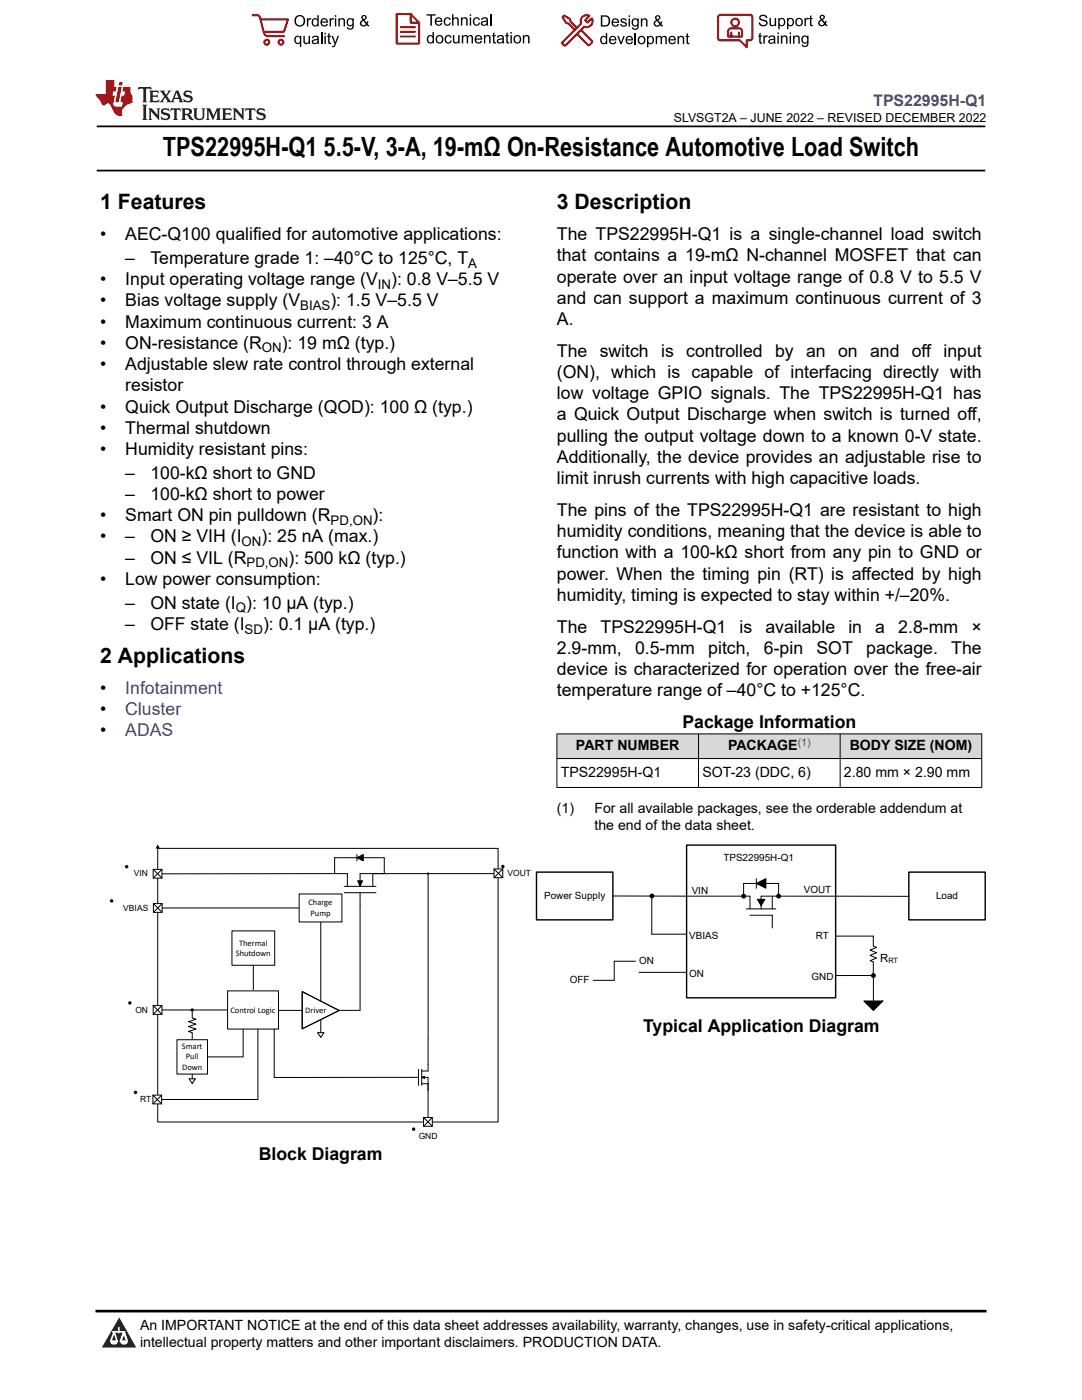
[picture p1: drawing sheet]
<svg xmlns="http://www.w3.org/2000/svg" width="216mm" height="279mm" viewBox="0 0 216 279" stroke-linecap="round" stroke-linejoin="round" font-family="sans-serif">
<path d="M19.3 25.2h177.3M19.3 34h177.3" fill="none" stroke="#000" stroke-width=".35"/>
<g fill="#d8d8d8">
<path d="M111.1 146.5h84.8v4.9h-84.8z" fill-rule="evenodd"/>
<path d="M111.2 146.5h28.1v4.8h-28.1z" fill-rule="evenodd"/>
<path d="M139.4 146.5h28.2v4.8h-28.2z" fill-rule="evenodd"/>
<path d="M167.7 146.5h28.1v4.8h-28.1z" fill-rule="evenodd"/>
</g>
<path d="M111.1 146.5h84.9M111.1 151.4h84.9M111.1 157.2h84.9M111.1 146.4v10.8M139.4 146.4v10.8M167.6 146.4v10.8M195.9 146.4v10.8" fill="none" stroke="#000" stroke-width=".2"/>
<path d="M31.5 169.3h67.9v54.6h-67.9z" fill-rule="evenodd" fill="#fff"/>
<g fill="none" stroke="#000" stroke-width=".2">
<path d="M31.5 169.3h67.9v54.6h-67.9zM66.8 174.3l-35.3 .1M68.7 176.9h6.3M68.7 178.2h6.3M71.2 171.2l1.3-.7v1.3zM71.2 171.2h-4.4v3.1h2.5v2.6M71.2 170.5v1.3M71.4 175.8h.9l-.5 1.1zM71.9 178.2v23.3M72.5 171.2h4.2v3.1M74.4 174.3v2.6M99.4 174.3h-27.5v2.6"/>
<path d="M64 181.2v23.9M55.6 201.6h4.7M64.3 201.6h7.6M82.2 215h1.3M83.5 213.4v3.2M84.1 215l.6-.2v.4zM84.1 213.4v3.2M84.1 215h1.3v8.9M84.1 216.3h1.3M85.4 212.5v1.2h-1.3"/>
</g>
<g fill="#000">
<path d="M71.4 175.8h.9l-.5 1.1zM71.2 171.2l1.3-.7v1.3zM84.1 215l.6-.2v.4z"/>
<path d="M31.5 168.5l.4 .9h-.9z" fill-rule="evenodd"/>
<circle cx="25.3" cy="173" r=".34"/>
<circle cx="25.9" cy="200.2" r=".34"/>
<circle cx="82.5" cy="225.3" r=".34"/>
</g>
<path d="M30.6 173.5h1.7v1.7h-1.7z" fill-rule="evenodd" fill="#fff"/>
<path d="M30.6 173.5h1.7v1.7h-1.7z" fill="none" stroke="#000" stroke-width=".2"/>
<path d="M84.5 223h1.8v1.8h-1.8z" fill-rule="evenodd" fill="#fff"/>
<path d="M30.6 173.5l1.7 1.7M32.3 173.5l-1.7 1.7M31.4 201.6h14M63.4 206.1h1.2l-.6 .9zM64 205.1v1M84.5 223h1.8v1.8h-1.8zM84.5 223l1.8 1.8M86.3 223l-1.8 1.8" fill="none" stroke="#000" stroke-width=".2"/>
<path d="M30.6 200.7h1.7v1.7h-1.7z" fill-rule="evenodd" fill="#fff"/>
<path d="M30.6 200.7h1.7v1.7h-1.7zM30.6 200.7l1.7 1.7M32.3 200.7l-1.7 1.7" fill="none" stroke="#000" stroke-width=".2"/>
<path d="M60.3 197.9l7.4 3.7-7.4 3.8z" fill="#fff"/>
<path d="M85.4 174.3v33.2M60.3 197.9l7.4 3.7-7.4 3.8zM60.3 197.9l7.3 3.8-7.3 3.6z" fill="none" stroke="#000" stroke-width=".2"/>
<circle cx="100.3" cy="172.9" r=".34" fill="#000"/>
<path d="M98.6 173.4h1.7v1.8h-1.7z" fill-rule="evenodd" fill="#fff"/>
<path d="M98.6 173.4l1.7 1.8M98.6 173.4h1.7v1.8h-1.7zM100.3 173.4l-1.7 1.8M85.4 207.5v5" fill="none" stroke="#000" stroke-width=".2"/>
<path d="M46.3 185.8h8.5v6.8h-8.5z" fill-rule="evenodd" fill="#fff"/>
<path d="M46.3 185.8h8.5v6.8h-8.5zM38.4 203.2l.7 .2-1.5 .5 1.5 .5-1.5 .5 1.5 .5-1.5 .4 .8 .3M38.4 201.9v1.2M38.4 206.2v1.5M48.5 204.2v6.7h-11.7" fill="none" stroke="#000" stroke-width=".2"/>
<g fill="#000">
<circle cx="38.4" cy="201.6" r=".34"/>
<circle cx="48.5" cy="203.8" r=".34"/>
</g>
<path d="M35.3 207.5h6.1v6.9h-6.1z" fill-rule="evenodd" fill="#fff"/>
<path d="M31.4 181.2h32.6M50.5 192.6v5.1M35.3 207.5h6.1v6.9h-6.1zM37.7 215.3h1.3l-.6 .9zM38.4 214.3v1" fill="none" stroke="#000" stroke-width=".2"/>
<g fill="#000">
<circle cx="22.3" cy="179.8" r=".34"/>
<circle cx="27" cy="218" r=".34"/>
</g>
<path d="M30.6 180.3h1.8v1.8h-1.8z" fill-rule="evenodd" fill="#fff"/>
<path d="M30.6 180.3l1.8 1.8M30.6 180.3h1.8v1.8h-1.8zM32.4 180.3l-1.8 1.8M51.5 205.4v14h-20M54.7 204.8v10.2" fill="none" stroke="#000" stroke-width=".2"/>
<path d="M45.4 197.8h10.2v7.6h-10.2z" fill-rule="evenodd" fill="#fff"/>
<path d="M45.4 197.8h10.2v7.6h-10.2z" fill="none" stroke="#000" stroke-width=".2"/>
<path d="M59.7 178.4h8.5v5.6h-8.5z" fill-rule="evenodd" fill="#fff"/>
<path d="M59.7 178.4h8.5v5.6h-8.5zM82.2 215h-27.5" fill="none" stroke="#000" stroke-width=".2"/>
<path d="M30.5 218.6h1.8v1.7h-1.8z" fill-rule="evenodd" fill="#fff"/>
<path d="M85.3 174.3h.1M137 178.8h11.2M155.2 178.8l11.5 .1M166.7 194.7h7.6v5.1M166.7 186.8h7.6v2l.6 .3-1.3 .5 1.3 .5-1.3 .6 1.3 .5-1.3 .5 .7 .3v2.7M172.4 199.8h3.8l-1.9 1.9zM30.5 218.6h1.8v1.7h-1.8zM30.5 218.6l1.8 1.7M32.3 218.6l-1.8 1.7" fill="none" stroke="#000" stroke-width=".2"/>
<g fill="#000">
<path d="M172.4 199.8h3.8l-1.9 1.9z"/>
<circle cx="85.4" cy="174.3" r=".24"/>
<circle cx="174.3" cy="194.7" r=".49"/>
</g>
<path d="M137 168.7h29.7v30.4h-29.7z" fill="none" stroke="#000" stroke-width=".28"/>
<path d="M107.1 174.1h15.2v9.5h-15.2z" fill-rule="evenodd" fill="#fff"/>
<path d="M107.1 174.1h15.2v9.5h-15.2z" fill="none" stroke="#000" stroke-width=".28"/>
<path d="M122.3 178.8h14.7M129.8 178.8h.3M130.1 178.8v7.6h6.9M126.8 191.8h-4.2v3.8h-4.3M127.5 194.1h9.5" fill="none" stroke="#000" stroke-width=".2"/>
<circle cx="130.1" cy="178.8" r=".49" fill="#000"/>
<path d="M181.3 174.1h15.3v9.5h-15.3z" fill-rule="evenodd" fill="#fff"/>
<path d="M181.3 174.1h15.3v9.5h-15.3z" fill="none" stroke="#000" stroke-width=".28"/>
<path d="M148.1 178.8h1.5v2.6M150.9 176.3l1.9-.9v1.9zM150.9 175.4v1.9M150.9 176.3h-2.5v2.5M151.1 179.5h1.5l-.7 1.3zM152.8 176.3h2.6v2.5M154.1 178.8v2.6M155.7 178.8h-3.8v2.6M166.7 178.9h14.8M148.9 181.4h5.9M149.6 182.7h4.5v2.5" fill="none" stroke="#000" stroke-width=".2"/>
<g fill="#000">
<path d="M151.1 179.5h1.5l-.7 1.3zM150.9 176.3l1.9-.9v1.9z"/>
<circle cx="148.4" cy="178.8" r=".49"/>
<circle cx="155.4" cy="178.8" r=".49"/>
</g>
<path d="M0 0h215.9v23.8h-215.9z" fill-rule="evenodd" fill="#fff"/>
<path d="M27.7 17.4l-.2 .6 .5-.3h.6v.1v2.2l-.2 .4h1l-.2-.4v-2.2v-.1h.5l.5 .3-.1-.6zM29.8 18.1l.2 .4v1.5l-.2 .4h1.9l.1-.6a1.08 1.08 0 0 1-1.3 .2v-.7h.6l.4 .2v-.6l-.4 .2h-.6v-.6l.2-.1a1 1 0 0 1 1 .2l-.1-.5zM31.8 18.1l1 1.1-1 1.2h.9l-.2-.2 .4-.7 .5 .7-.2 .2h1.6l-.2-.2 .1-.4h1l.1 .4-.1 .2h.9l-.2-.3-.8-2h-.5l-1 2.2-.8-1.1 .9-1.1h-.8l.2 .2-.5 .7-.3-.7 .1-.2zM35.2 18.5l.4 1h-.8zM36.8 18.2a.65 .65 0 0 0-.2 .7 .65 .65 0 0 0 .6 .5l.7 .2 .1 .2a.79 .79 0 0 1-.7 .4 .79 .79 0 0 1-.7-.5l.1 .7 .2-.1a.93 .93 0 0 0 1.1 .1 .93 .93 0 0 0 .4-1 1.46 1.46 0 0 0-1.2-.6l-.1-.3a1.09 1.09 0 0 1 1.2 .2l-.2-.6-.1 .1-.6-.2zM28.4 20.9l.2 .4v2.3l-.2 .3h1l-.2-.3v-2.3l.2-.4zM29.6 21.6l.2 .4v1.6l-.2 .3h.8l-.3-.3v-1.4l1.7 1.8v-2l.2-.4h-.8l.2 .2 .1 1.1-1.2-1.3zM32.3 21.8a.65 .65 0 0 0-.2 .7 .65 .65 0 0 0 .7 .4l.6 .2 .1 .2a.79 .79 0 0 1-.7 .4 .79 .79 0 0 1-.7-.5l.1 .7 .2-.1a.93 .93 0 0 0 1.1 .1 .93 .93 0 0 0 .4-.9 1.46 1.46 0 0 0-1.2-.6l-.1-.4a1.09 1.09 0 0 1 1.2 .2l-.2-.6-.1 .1-.6-.1zM34.1 21.6l-.1 .7a.63 .63 0 0 1 .7-.4l.1 1.7-.3 .3h1l-.2-.3v-1.7a.66 .66 0 0 1 .8 .4l-.1-.7zM36.2 21.6l.2 .4v1.6l-.2 .3h.9l-.2-.2v-.7h.5l.1 .2a.79 .79 0 0 0 1.2 .6l-1-.9a.61 .61 0 0 0 .6-.6 .61 .61 0 0 0-.5-.6zM36.9 21.9h.2a.47 .47 0 0 1 .5 .1 .47 .47 0 0 1 .1 .5l-.2 .2h-.6zM38.5 21.6l.2 .2a2.27 2.27 0 0 0 .4 2 1.04 1.04 0 0 0 1.7-.7v-1.3l.2-.2h-.8l.2 .4v1.1a.6 .6 0 0 1-.6 .6 .6 .6 0 0 1-.6-.6v-1.1l.3-.4zM41.1 21.6l.2 .4v1.6l-.2 .3h.7l-.2-.3v-1.5l.9 1.9 .8-1.9v1.5l-.2 .3h1l-.3-.3v-1.6l.3-.4h-.8l-.7 1.5-.7-1.5zM44.3 21.6l.2 .4v1.6l-.2 .3h1.9l.1-.5a1.09 1.09 0 0 1-1.3 .1v-.6h.6l.4 .1v-.6l-.4 .2h-.6v-.6l.2-.1a1.01 1.01 0 0 1 1 .3l-.1-.6zM46.4 21.6l.3 .4v1.6l-.3 .3h.8l-.2-.3v-1.4l1.6 1.8v-2l.2-.4h-.7l.2 .2v1.1l-1.2-1.3zM49 21.6l-.1 .7a.63 .63 0 0 1 .8-.4v1.7l-.3 .3h1l-.2-.3v-1.7a.66 .66 0 0 1 .8 .4l-.1-.7zM51.4 21.8a.65 .65 0 0 0-.2 .7 .65 .65 0 0 0 .6 .4l.6 .2 .2 .2a.79 .79 0 0 1-.8 .4 .79 .79 0 0 1-.6-.5l.1 .7 .2-.1a.93 .93 0 0 0 1 .1 .93 .93 0 0 0 .5-.9 1.46 1.46 0 0 0-1.3-.6l-.1-.4a1.09 1.09 0 0 1 1.3 .2l-.2-.6-.2 .1-.5-.1z" fill="#231f20"/>
<path d="M21.1 16v2.8h-2.1l.1 .3 .9 1a.95 .95 0 0 0 .9 .9 .59 .59 0 0 1 .6-.4 .59 .59 0 0 1 .5 .4l.4 .8a1.59 1.59 0 0 0 2.1 1.3 1.61 1.61 0 0 1 1-2.2l1-.4-.1-1.5a1.59 1.59 0 0 1-.4-1.6h-1.4l-.2 .9h.5l-.1 .8h-.5l-.2 1v.2l.4 .1-.2 .9h-.6a.73 .73 0 0 1-1.1-.7l.3-1.5h-.5l.2-.8h.5l.2-.9h-.5v-1.4zM23.6 17.4l-.6 3h.7l.6-3zM23.8 16.4l-.1 .7h.7l.1-.7z" fill="#ed1c24"/>
<g fill="#000">
<path d="M58.7 4.2a1.15 1.15 0 0 1 2.3 0 1.15 1.15 0 0 1-2.3 0zM59.3 3.5a.89 .89 0 0 0-.2 1.1 .89 .89 0 0 0 1.1 .4 .88 .88 0 0 0 .3-1.3 .88 .88 0 0 0-1.2-.2z" fill-rule="evenodd"/>
<path d="M58.9 7.3l.5-.2 .5 .3v-.3h.2v2.3h-.3v-.8a.74 .74 0 0 1-.9 0 .74 .74 0 0 1-.2-1zM59.1 7.5a.57 .57 0 0 0-.1 .7 .57 .57 0 0 0 .7 .2 .57 .57 0 0 0 .2-.7 .57 .57 0 0 0-.8-.2z" fill-rule="evenodd"/>
<path d="M61.2 3.6h.3v.3l.2-.2 .3-.1 .1 .1-.1 .3a.36 .36 0 0 0-.4 0 .36 .36 0 0 0-.1 .4v.9h-.3z" fill-rule="evenodd"/>
<path d="M60.5 7.1h.3v.9a.41 .41 0 0 0 .4 .6 .41 .41 0 0 0 .4-.6v-.9h.3v1.7h-.3v-.3a.58 .58 0 0 1-.7 .3 .58 .58 0 0 1-.4-.6z" fill-rule="evenodd"/>
<path d="M62.4 3.8l.5-.2 .4 .2v-.8h.3v2.3h-.3v-.2a.75 .75 0 0 1-1-.1 .75 .75 0 0 1 0-1zM62.6 4a.57 .57 0 0 0-.1 .7 .57 .57 0 0 0 .7 .2 .57 .57 0 0 0 .1-.7 .57 .57 0 0 0-.7-.2z" fill-rule="evenodd"/>
<path d="M62.4 7.3a.74 .74 0 0 1 .9-.1 .74 .74 0 0 1 .3 .9l.1 .7h-.3v-.2a.57 .57 0 0 1-.9 .2 .57 .57 0 0 1-.1-.8l.9-.3a.41 .41 0 0 0-.3-.4 .41 .41 0 0 0-.5 .4l-.3-.1zM62.6 8.2a.35 .35 0 0 0 .1 .5 .35 .35 0 0 0 .5-.3l.1-.4z" fill-rule="evenodd"/>
<path d="M64.7 6.5h.3v.3h-.3zM64.7 7.1h.3v1.7h-.3z" fill-rule="evenodd"/>
<path d="M64.2 3.8a.76 .76 0 0 1 .9-.1 .76 .76 0 0 1 .3 .8h-1.2a.47 .47 0 0 0 .4 .6 .47 .47 0 0 0 .5-.4l.3 .1a.82 .82 0 0 1-1.2 .3 .82 .82 0 0 1 0-1.3zM64.4 4l-.2 .3h.9l-.2-.4z" fill-rule="evenodd"/>
<path d="M65.8 3.6h.2v.3l.2-.2 .3-.1 .2 .1-.1 .3a.36 .36 0 0 0-.5 0 .36 .36 0 0 0 0 .4v.9h-.3z" fill-rule="evenodd"/>
<path d="M65.5 6.7l.3-.1v.5h.2v.3h-.2v.9v.2h.2l.1 .3a.41 .41 0 0 1-.5-.1 .41 .41 0 0 1-.1-.4v-.9h-.2v-.3h.2z" fill-rule="evenodd"/>
<path d="M66.1 7.1h.3l.5 1.4 .5-1.4h.2l-.6 1.7a.57 .57 0 0 1-.7 .6v-.3a.37 .37 0 0 0 .5-.3z" fill-rule="evenodd"/>
<path d="M66.8 3h.3v.3h-.3zM66.8 3.6h.3v1.7h-.3z" fill-rule="evenodd"/>
<path d="M67.5 3.6h.3v.3a.58 .58 0 0 1 .7-.3 .58 .58 0 0 1 .3 .7v1h-.2v-1a.4 .4 0 0 0-.5-.5 .4 .4 0 0 0-.3 .6v.9h-.3z" fill-rule="evenodd"/>
<path d="M69.3 3.8l.6-.2 .4 .2v-.2h.3v1.5a.71 .71 0 0 1-.5 .8 .71 .71 0 0 1-.9-.5h.3a.46 .46 0 0 0 .6 .3 .46 .46 0 0 0 .2-.6 .78 .78 0 0 1-1.1-.2 .78 .78 0 0 1 .1-1.1zM69.6 4a.53 .53 0 0 0-.1 .8 .53 .53 0 0 0 .8 0 .54 .54 0 0 0 0-.7 .54 .54 0 0 0-.7-.1z" fill-rule="evenodd"/>
<path d="M72.2 3.1a.53 .53 0 0 1 .9 .1 .53 .53 0 0 1-.4 .8l.5 .5 .1-.3 .2 .1-.2 .5 .4 .3-.2 .2-.3-.3a.71 .71 0 0 1-1.2 .1 .71 .71 0 0 1 .3-1.1l-.2-.5zM72.3 3.5a.3 .3 0 0 0 .6 0 .3 .3 0 0 0-.6 0zM72.3 4.3a.45 .45 0 0 0 0 .7 .45 .45 0 0 0 .7-.2l-.5-.6z" fill-rule="evenodd"/>
<path d="M85.1 2.8h1.8v.3h-.7v2h-.3v-2h-.8z" fill-rule="evenodd"/>
<path d="M85.3 7.2l.6-.2 .4 .2v-.8h.3v2.3h-.3v-.2a.76 .76 0 0 1-1-.1 .76 .76 0 0 1-.1-1zM85.6 7.4a.58 .58 0 0 0-.1 .7 .58 .58 0 0 0 .7 .2 .58 .58 0 0 0 .1-.7 .58 .58 0 0 0-.7-.2z" fill-rule="evenodd"/>
<path d="M87.2 7.2a.81 .81 0 0 1 1.1 .1 .81 .81 0 0 1-.1 1.2 .81 .81 0 0 1-1.2-.2v-.7zM87.3 7.4a.57 .57 0 0 0 0 .8 .57 .57 0 0 0 .8 0 .57 .57 0 0 0 0-.7 .57 .57 0 0 0-.8-.1z" fill-rule="evenodd"/>
<path d="M87 3.7a.77 .77 0 0 1 .9-.2 .77 .77 0 0 1 .4 .9h-1.3a.48 .48 0 0 0 .4 .5 .48 .48 0 0 0 .6-.3h.3a.83 .83 0 0 1-1.3 .4 .83 .83 0 0 1 0-1.3zM87.2 3.8l-.1 .3h.9l-.3-.4z" fill-rule="evenodd"/>
<path d="M88.7 3.7a.7 .7 0 0 1 1.2 .3h-.2a.45 .45 0 0 0-.6-.3 .45 .45 0 0 0-.3 .6 .45 .45 0 0 0 .3 .6 .45 .45 0 0 0 .6-.4l.3 .1a.76 .76 0 0 1-1.1 .5 .76 .76 0 0 1-.3-1.1z" fill-rule="evenodd"/>
<path d="M88.9 7.2a.7 .7 0 0 1 1.2 .3h-.3a.45 .45 0 0 0-.5-.3 .45 .45 0 0 0-.3 .6 .45 .45 0 0 0 .3 .6 .45 .45 0 0 0 .6-.3h.2a.76 .76 0 0 1-1 .5 .76 .76 0 0 1-.3-1.1z" fill-rule="evenodd"/>
<path d="M90.2 2.8h.3v.9a.59 .59 0 0 1 .7-.2 .59 .59 0 0 1 .3 .6v1h-.2v-1a.4 .4 0 0 0-.5-.4 .4 .4 0 0 0-.3 .5v.9h-.3z" fill-rule="evenodd"/>
<path d="M90.4 7h.3v.9a.41 .41 0 0 0 .4 .6 .41 .41 0 0 0 .3-.6v-.9h.3v1.7h-.2v-.3a.58 .58 0 0 1-.7 .3 .58 .58 0 0 1-.4-.7z" fill-rule="evenodd"/>
<path d="M92 3.5h.2v.2a.59 .59 0 0 1 .7-.3 .59 .59 0 0 1 .4 .7v1h-.3v-1a.41 .41 0 0 0-.4-.4 .41 .41 0 0 0-.4 .5v.9h-.2z" fill-rule="evenodd"/>
<path d="M92.1 7h.3v.3a.56 .56 0 0 1 1 0 .54 .54 0 0 1 .6-.3 .54 .54 0 0 1 .4 .5v1.2h-.3v-1.1a.34 .34 0 0 0-.3-.4 .34 .34 0 0 0-.4 .3v1.2h-.3v-1.1a.38 .38 0 0 0-.5-.3 .38 .38 0 0 0-.2 .5v.9h-.3z" fill-rule="evenodd"/>
<path d="M93.7 2.8h.3v.4h-.3zM93.7 3.5h.3v1.6h-.3z" fill-rule="evenodd"/>
<path d="M94.6 3.7a.7 .7 0 0 1 1.2 .3h-.3a.45 .45 0 0 0-.6-.3 .45 .45 0 0 0-.3 .6 .45 .45 0 0 0 .4 .6 .45 .45 0 0 0 .5-.4l.3 .1a.76 .76 0 0 1-1 .5 .76 .76 0 0 1-.4-1.1z" fill-rule="evenodd"/>
<path d="M94.9 7.2a.77 .77 0 0 1 .9-.1 .77 .77 0 0 1 .4 .8h-1.2a.48 .48 0 0 0 .3 .6 .48 .48 0 0 0 .6-.4l.3 .1a.83 .83 0 0 1-1.3 .3 .83 .83 0 0 1 0-1.3zM95.1 7.3l-.1 .4h.9l-.2-.4z" fill-rule="evenodd"/>
<path d="M96.6 7h.2v.3a.59 .59 0 0 1 .7-.3 .59 .59 0 0 1 .4 .7v1h-.3v-1a.41 .41 0 0 0-.4-.5 .41 .41 0 0 0-.4 .6v.9h-.2z" fill-rule="evenodd"/>
<path d="M96.1 3.7a.74 .74 0 0 1 1-.2 .74 .74 0 0 1 .3 .9v.7h-.2l-.1-.2a.59 .59 0 0 1-.8 .3 .59 .59 0 0 1-.2-.8l1-.3a.42 .42 0 0 0-.4-.5 .42 .42 0 0 0-.4 .4l-.3-.1zM96.3 4.5a.36 .36 0 0 0 .2 .5 .36 .36 0 0 0 .5-.2l.1-.5z" fill-rule="evenodd"/>
<path d="M98.4 6.6l.3-.2v.6h.2v.2h-.2v1v.2h.2l.1 .3a.41 .41 0 0 1-.5-.1 .41 .41 0 0 1-.1-.4v-1h-.2v-.2h.2z" fill-rule="evenodd"/>
<path d="M99.3 7.2a.74 .74 0 0 1 1-.2 .74 .74 0 0 1 .2 1l.1 .7h-.3v-.2a.59 .59 0 0 1-.8 .2 .59 .59 0 0 1-.3-.8l1.1-.3a.42 .42 0 0 0-.4-.4 .42 .42 0 0 0-.5 .3h-.2zM99.5 8a.36 .36 0 0 0 .2 .5 .36 .36 0 0 0 .4-.2l.2-.5z" fill-rule="evenodd"/>
<path d="M101 6.6l.3-.2v.6h.3v.2h-.3v1l.1 .2h.2v.3a.41 .41 0 0 1-.4-.1 .41 .41 0 0 1-.2-.4v-1h-.2v-.2h.2z" fill-rule="evenodd"/>
<path d="M101.9 6.4h.2v.3h-.2zM101.9 7h.2v1.7h-.2z" fill-rule="evenodd"/>
<path d="M102.7 7.2a.81 .81 0 0 1 1.1 .1 .81 .81 0 0 1-.1 1.2 .81 .81 0 0 1-1.2-.2v-.7zM102.9 7.4a.57 .57 0 0 0-.1 .8 .57 .57 0 0 0 .9 0 .57 .57 0 0 0-.1-.7 .57 .57 0 0 0-.7-.1z" fill-rule="evenodd"/>
<path d="M104.3 7h.3v.3a.59 .59 0 0 1 .7-.3 .59 .59 0 0 1 .4 .7v1h-.3v-1a.41 .41 0 0 0-.5-.5 .41 .41 0 0 0-.3 .6v.9h-.3z" fill-rule="evenodd"/>
<path d="M119.9 3.1h.8a1.12 1.12 0 0 1 1 1.1 1.12 1.12 0 0 1-1 1.1h-.8zM120.2 3.3v1.7h.5a.86 .86 0 0 0 .8-.8 .86 .86 0 0 0-.8-.9z" fill-rule="evenodd"/>
<path d="M119.9 7.4l.5-.3 .5 .3v-.8h.3v2.2h-.3v-.2a.75 .75 0 0 1-1 0 .75 .75 0 0 1-.1-1zM120.2 7.5a.57 .57 0 0 0-.2 .8 .57 .57 0 0 0 .8 .2 .57 .57 0 0 0 .1-.8 .57 .57 0 0 0-.7-.2z" fill-rule="evenodd"/>
<path d="M121.7 7.4a.76 .76 0 0 1 .9-.2 .76 .76 0 0 1 .4 .9h-1.2a.47 .47 0 0 0 .3 .5 .47 .47 0 0 0 .6-.3h.3a.82 .82 0 0 1-1.3 .4 .82 .82 0 0 1 0-1.3zM121.9 7.5l-.1 .3h.9l-.2-.4z" fill-rule="evenodd"/>
<path d="M122.2 3.9a.76 .76 0 0 1 .9-.2 .76 .76 0 0 1 .4 .9h-1.2a.47 .47 0 0 0 .4 .5 .47 .47 0 0 0 .5-.3h.3a.82 .82 0 0 1-1.2 .4 .82 .82 0 0 1-.1-1.3zM122.5 4l-.2 .3h.9l-.2-.4z" fill-rule="evenodd"/>
<path d="M123.9 3.8a.71 .71 0 0 1 1.1 .3h-.2a.32 .32 0 0 0-.4-.3 .32 .32 0 0 0-.3 .4h.1a.75 .75 0 0 1 .9 .8 .72 .72 0 0 1-.7 .3 .72 .72 0 0 1-.6-.5h.2a.36 .36 0 0 0 .4 .4 .36 .36 0 0 0 .3-.5 .8 .8 0 0 1-.9-.7z" fill-rule="evenodd"/>
<path d="M123.2 7.2h.3l.4 1.3 .5-1.3h.3l-.6 1.6h-.3z" fill-rule="evenodd"/>
<path d="M125.4 3.1h.3v.3h-.3zM125.4 3.7h.3v1.6h-.3z" fill-rule="evenodd"/>
<path d="M125 7.4a.76 .76 0 0 1 .9-.2 .76 .76 0 0 1 .4 .9h-1.2a.47 .47 0 0 0 .4 .5 .47 .47 0 0 0 .5-.3h.3a.82 .82 0 0 1-1.2 .4 .82 .82 0 0 1-.1-1.3zM125.3 7.5l-.2 .3h.9l-.2-.4z" fill-rule="evenodd"/>
<path d="M126.2 3.9l.5-.3 .5 .3v-.2h.3v1.4a.71 .71 0 0 1-.6 .8 .71 .71 0 0 1-.8-.5l.2 .1a.46 .46 0 0 0 .7 .2 .46 .46 0 0 0 .2-.6 .78 .78 0 0 1-1.1-.1 .78 .78 0 0 1 .1-1.1zM126.4 4a.53 .53 0 0 0 0 .8 .53 .53 0 0 0 .7 0 .54 .54 0 0 0 0-.7 .54 .54 0 0 0-.7-.1z" fill-rule="evenodd"/>
<path d="M127.5 7.3a.8 .8 0 0 1 1.1 .2 .8 .8 0 0 1-.1 1.1 .8 .8 0 0 1-1.2-.1v-.8zM127.7 7.5a.56 .56 0 0 0-.1 .9 .56 .56 0 0 0 .8-.1 .56 .56 0 0 0 0-.7 .56 .56 0 0 0-.7-.1z" fill-rule="evenodd"/>
<path d="M127.9 3.7h.2v.2a.58 .58 0 0 1 .7-.2 .58 .58 0 0 1 .4 .6v1h-.3v-1a.4 .4 0 0 0-.4-.4 .4 .4 0 0 0-.3 .5v.9h-.3z" fill-rule="evenodd"/>
<path d="M129.1 7.2h.2v.2a.72 .72 0 0 1 1-.1 .72 .72 0 0 1 .2 1 .64 .64 0 0 1-.5 .5 .64 .64 0 0 1-.6-.2v.8h-.3zM129.5 7.5a.56 .56 0 0 0-.1 .8 .56 .56 0 0 0 .7 .2 .56 .56 0 0 0 .1-.8 .56 .56 0 0 0-.7-.2z" fill-rule="evenodd"/>
<path d="M130.8 7.2h.3v.2a.55 .55 0 0 1 .9 0 .53 .53 0 0 1 .7-.3 .53 .53 0 0 1 .4 .6v1.1h-.3v-1a.34 .34 0 0 0-.3-.4 .34 .34 0 0 0-.4 .3v1.1h-.3v-1a.37 .37 0 0 0-.5-.4 .37 .37 0 0 0-.2 .6v.8h-.3z" fill-rule="evenodd"/>
<path d="M130.9 3.2a.53 .53 0 0 1 .8 .1 .53 .53 0 0 1-.3 .8l.4 .5 .1-.4 .3 .1-.2 .5 .3 .3-.2 .3-.3-.4a.71 .71 0 0 1-1.2 .1 .71 .71 0 0 1 .4-1.1l-.3-.5zM130.9 3.6a.3 .3 0 0 0 .6 0 .3 .3 0 0 0-.6 0zM130.9 4.3a.45 .45 0 0 0 0 .7 .45 .45 0 0 0 .7-.2l-.5-.6z" fill-rule="evenodd"/>
<path d="M133.6 7.4a.76 .76 0 0 1 .9-.2 .76 .76 0 0 1 .4 .9h-1.3a.47 .47 0 0 0 .4 .5 .47 .47 0 0 0 .6-.3h.3a.82 .82 0 0 1-1.3 .4 .82 .82 0 0 1 0-1.3zM133.8 7.5l-.1 .3h.9l-.3-.4z" fill-rule="evenodd"/>
<path d="M135.2 7.2h.3v.2a.58 .58 0 0 1 .7-.2 .58 .58 0 0 1 .3 .6v1h-.3v-1a.4 .4 0 0 0-.4-.4 .4 .4 0 0 0-.3 .5v.9h-.3z" fill-rule="evenodd"/>
<path d="M137 6.8l.3-.2v.6h.2v.2h-.2v1v.2h.2l.1 .2a.41 .41 0 0 1-.5 0 .41 .41 0 0 1-.1-.5v-.9h-.2v-.2h.2z" fill-rule="evenodd"/>
<path d="M151.7 3.1a.88 .88 0 0 1 1.4 .5h-.3a.49 .49 0 0 0-.5-.5 .49 .49 0 0 0-.4 .6v.1a1.06 1.06 0 0 1 1.3 1 .95 .95 0 0 1-1 .4 .95 .95 0 0 1-.8-.7h.3a.58 .58 0 0 0 .6 .5 .58 .58 0 0 0 .5-.6l-.2-.1a.95 .95 0 0 1-1.1-.9z" fill-rule="evenodd"/>
<path d="M151.5 6.7l.3-.2v.6h.3v.2h-.3v1v.2h.3v.2a.41 .41 0 0 1-.5 0 .41 .41 0 0 1-.1-.5v-.9h-.2v-.2h.2z" fill-rule="evenodd"/>
<path d="M152.3 7.1h.3v.2l.1-.2h.4h.1l-.1 .3a.36 .36 0 0 0-.4 0 .36 .36 0 0 0-.1 .5v.8h-.3z" fill-rule="evenodd"/>
<path d="M153.4 7.3a.74 .74 0 0 1 1-.2 .74 .74 0 0 1 .3 .9l.1 .7h-.3l-.1-.2a.57 .57 0 0 1-.8 .3 .57 .57 0 0 1-.1-.9l.9-.2a.41 .41 0 0 0-.4-.4 .41 .41 0 0 0-.4 .3h-.3zM153.7 8.1a.35 .35 0 0 0 .1 .5 .35 .35 0 0 0 .5-.2l.1-.5z" fill-rule="evenodd"/>
<path d="M153.5 3.6h.3v.9a.41 .41 0 0 0 .4 .5 .41 .41 0 0 0 .4-.5v-.9h.3v1.6h-.3v-.2a.58 .58 0 0 1-.7 .2 .58 .58 0 0 1-.4-.6z" fill-rule="evenodd"/>
<path d="M155.1 6.5h.3v.3h-.3zM155.1 7.1h.3v1.6h-.3z" fill-rule="evenodd"/>
<path d="M155.3 3.6h.2v.2a.72 .72 0 0 1 1-.1 .72 .72 0 0 1 .2 1 .64 .64 0 0 1-.5 .5 .64 .64 0 0 1-.6-.2v.8h-.3zM155.7 3.9a.56 .56 0 0 0-.2 .8 .56 .56 0 0 0 .8 .2 .56 .56 0 0 0 .1-.8 .56 .56 0 0 0-.7-.2z" fill-rule="evenodd"/>
<path d="M155.8 7.1h.3v.2a.58 .58 0 0 1 .7-.2 .58 .58 0 0 1 .3 .6v1h-.2v-1a.4 .4 0 0 0-.5-.4 .4 .4 0 0 0-.3 .5v.9h-.3z" fill-rule="evenodd"/>
<path d="M157 3.6h.3v.2a.72 .72 0 0 1 1-.1 .72 .72 0 0 1 .1 1 .64 .64 0 0 1-.4 .5 .64 .64 0 0 1-.7-.2v.8h-.3zM157.4 3.9a.56 .56 0 0 0-.1 .8 .56 .56 0 0 0 .7 .2 .56 .56 0 0 0 .2-.8 .56 .56 0 0 0-.8-.2z" fill-rule="evenodd"/>
<path d="M157.6 6.5h.2v.3h-.2zM157.6 7.1h.2v1.6h-.2z" fill-rule="evenodd"/>
<path d="M158.3 7.1h.2v.2a.58 .58 0 0 1 .7-.2 .58 .58 0 0 1 .4 .6v1h-.3v-1a.4 .4 0 0 0-.4-.4 .4 .4 0 0 0-.4 .5v.9h-.2z" fill-rule="evenodd"/>
<path d="M158.9 3.7a.8 .8 0 0 1 1.2 .2 .8 .8 0 0 1-.2 1.1 .8 .8 0 0 1-1.1-.1l-.1-.8zM159.1 3.9a.56 .56 0 0 0-.1 .9 .56 .56 0 0 0 .9 0 .56 .56 0 0 0-.1-.8 .56 .56 0 0 0-.7-.1z" fill-rule="evenodd"/>
<path d="M160.1 7.3l.5-.2 .5 .2v-.2h.2v1.4a.71 .71 0 0 1-.5 .9 .71 .71 0 0 1-.8-.5h.2a.46 .46 0 0 0 .6 .2 .46 .46 0 0 0 .2-.6 .78 .78 0 0 1-1-.1 .78 .78 0 0 1 .1-1.1zM160.3 7.4a.53 .53 0 0 0-.1 .8 .53 .53 0 0 0 .8 0 .54 .54 0 0 0 0-.7 .54 .54 0 0 0-.7-.1z" fill-rule="evenodd"/>
<path d="M160.5 3.6h.3v.2l.1-.2h.4h.1l-.1 .3a.36 .36 0 0 0-.4 0 .36 .36 0 0 0-.1 .5v.8h-.3z" fill-rule="evenodd"/>
<path d="M161.6 3.2l.3-.2v.6h.3v.2h-.3v1l.1 .2h.2v.2a.41 .41 0 0 1-.4 0 .41 .41 0 0 1-.2-.5v-.9h-.2v-.2h.2z" fill-rule="evenodd"/>
<path d="M163.7 3.1a.53 .53 0 0 1 .8 .1 .53 .53 0 0 1-.3 .8l.4 .5 .1-.3h.3l-.2 .5 .3 .3-.2 .3-.3-.3a.71 .71 0 0 1-1.2 .1 .71 .71 0 0 1 .4-1.2l-.3-.5zM163.8 3.5a.3 .3 0 0 0 .6 0 .3 .3 0 0 0-.6 0zM163.7 4.2a.45 .45 0 0 0 0 .8 .45 .45 0 0 0 .7-.3l-.5-.6z" fill-rule="evenodd"/>
</g>
<path d="M64.2 6.5v2.3M97.9 2.8v2.3M126.8 6.6v2.2" fill="none" stroke="#000" stroke-width=".28"/>
<g fill="none" stroke="#de0000" stroke-width=".42">
<path d="M50.4 3l1.1 .1a1.4 1.4 0 0 1 .6 1.2l.6 2.5a.95 .95 0 0 0 1.2 .4h2.8M52 3.9h5.5l-.8 2.4h-4M79.1 2.8h2.8v1.7h1.7v4.2h-4.5zM80 6.4h2.8M80 5.4h2.8M80 7.3h2.8M82 2.8l1.6 1.7M115.1 5.5l-1.2-1.2-.2-.5-1.2-.7-.3 .3 .7 1.1 .5 .2 1.3 1.3M115.9 6l2.2 2.2v.3l-.5 .5h-.3l-2.2-2.2zM115.9 6l.7-.7a1.19 1.19 0 0 0 1.3-.3 1.19 1.19 0 0 0 .2-1.4l-.8 .9-.5-.5 .8-.8a1.19 1.19 0 0 0-1.3 .1 1.19 1.19 0 0 0-.3 1.4l-3.8 3.7v.3l.3 .3h.3l2.3-2.2M143.3 3.2l.5-.2h5.9l.4 .2v4.4l-.2 .4-.9 .1v1.3l-1.4-1.3h-3.8l-.5-.3zM145.5 5.8l.4-.1h1.6a.61 .61 0 0 1 .6 .6v1h-2.8v-1z"/>
<path d="M145.9 6.5v.8M147.4 6.5v.8"/>
<circle cx="53.2" cy="8.4" r=".49"/>
<circle cx="56.1" cy="8.4" r=".49"/>
<circle cx="146.7" cy="4.5" r=".75"/>
</g>
<path d="M0 261.4h215.9v18h-215.9z" fill-rule="evenodd" fill="#fff"/>
<path d="M23.8 262.9l3.4 6h-6.9z" fill="#231f20"/>
<path d="M22.1 267.7h1.3l-.4 .5h-.3a.55 .55 0 0 1-.6-.5z" fill-rule="evenodd" fill="#fff"/>
<path d="M22.1 267.7h1.3l-.4 .5h-.3a.55 .55 0 0 1-.6-.5z" fill="none" stroke="#231f20" stroke-width=".34"/>
<path d="M22.1 267.7h1.3l-.4 .5h-.5zM22.6 265.8h.1M22.6 265.8h2.3zM23.7 265.9h.1M23.7 264.9v1zM24 267.7h.1" fill="none" stroke="#fff" stroke-width=".34"/>
<path d="M24.7 265.8l-.7 1.9z" fill="#fff"/>
<path d="M24.7 265.8l-.7 1.9z" fill="none" stroke="#fff" stroke-width=".34"/>
<path d="M24.7 265.8l.7 1.9z" fill="#fff"/>
<path d="M22.8 265.8l-.7 1.9zM22.8 265.8l.6 1.9zM24.7 265.8l.7 1.9zM25.3 267.7h.1" fill="none" stroke="#fff" stroke-width=".34"/>
<path d="M24.1 267.7h1.3a.65 .65 0 0 1-.6 .5 .65 .65 0 0 1-.7-.5z" fill-rule="evenodd" fill="#fff"/>
<path d="M24.1 267.7h1.3a.65 .65 0 0 1-.6 .5 .65 .65 0 0 1-.7-.5z" fill="none" stroke="#231f20" stroke-width=".34"/>
<path d="M24 267.7h.1M24.1 267.7h1.3l-.4 .5h-.5z" fill="none" stroke="#fff" stroke-width=".34"/>
<path d="M19 261.7h177.8" fill="none" stroke="#000" stroke-width=".53"/>
<text font-size="5.3" x="32.5" y="31.2">TPS22995H-Q1 5.5-V, 3-A, 19-mΩ On-Resistance Automotive Load Switch</text>
<g font-size="4.2">
<text x="20" y="41.8">1 Features</text>
<text x="111.1" y="41.8">3 Description</text>
<text x="20" y="132.3">2 Applications</text>
</g>
<g font-size="3.5">
<text x="20" y="47.9">•</text>
<text x="25" y="47.9">AEC-Q100 qualified for automotive applications:</text>
<text x="111.1" y="47.9">The TPS22995H-Q1 is a single-channel load switch</text>
<text x="25" y="52.7">–</text>
<text x="30" y="52.7">Temperature grade 1: –40°C to 125°C, T</text>
<text x="111.1" y="52.2">that contains a 19-mΩ N-channel MOSFET that can</text>
<text x="20" y="56.9">•</text>
<text x="25" y="56.9">Input operating voltage range (V</text>
<text x="78" y="56.9">): 0.8 V–5.5 V</text>
<text x="111.1" y="56.4">operate over an input voltage range of 0.8 V to 5.5 V</text>
<text x="20" y="61.2">•</text>
<text x="20" y="65.4">•</text>
<text x="25" y="61.2">Bias voltage supply (V</text>
<text x="25" y="65.4">Maximum continuous current: 3 A</text>
<text x="65.9" y="61.2">): 1.5 V–5.5 V</text>
<text x="111.1" y="60.6">and can support a maximum continuous current of 3</text>
<text x="111.1" y="64.9">A.</text>
<text x="20" y="69.6">•</text>
<text x="25" y="69.6">ON-resistance (R</text>
<text x="56.2" y="69.6">): 19 mΩ (typ.)</text>
<text x="111.1" y="71.2">The switch is controlled by an on and off input</text>
<text x="20" y="73.9">•</text>
<text x="25" y="73.9">Adjustable slew rate control through external</text>
<text x="111.1" y="75.5">(ON), which is capable of interfacing directly with</text>
<text x="20" y="82.3">•</text>
<text x="25" y="78.1">resistor</text>
<text x="25" y="82.3">Quick Output Discharge (QOD): 100 Ω (typ.)</text>
<text x="111.1" y="83.9">a Quick Output Discharge when switch is turned off,</text>
<text x="111.1" y="79.7">low voltage GPIO signals. The TPS22995H-Q1 has</text>
<text x="20" y="86.6">•</text>
<text x="25" y="86.6">Thermal shutdown</text>
<text x="111.1" y="88.2">pulling the output voltage down to a known 0-V state.</text>
<text x="20" y="90.8">•</text>
<text x="25" y="90.8">Humidity resistant pins:</text>
<text x="25" y="95.6">–</text>
<text x="30" y="95.6">100-kΩ short to GND</text>
<text x="111.1" y="92.4">Additionally, the device provides an adjustable rise to</text>
<text x="25" y="99.8">–</text>
<text x="30" y="99.8">100-kΩ short to power</text>
<text x="111.1" y="96.6">limit inrush currents with high capacitive loads.</text>
<text x="20" y="104">•</text>
<text x="25" y="104">Smart ON pin pulldown (R</text>
<text x="74.4" y="104">):</text>
<text x="111.1" y="103">The pins of the TPS22995H-Q1 are resistant to high</text>
<text x="111.1" y="107.2">humidity conditions, meaning that the device is able to</text>
<text x="20" y="108.3">•</text>
<text x="25" y="112.5">–</text>
<text x="25" y="108.3">–</text>
<text x="30" y="108.3">ON ≥ VIH (I</text>
<text x="30" y="112.5">ON ≤ VIL (R</text>
<text x="52.2" y="108.3">): 25 nA (max.)</text>
<text x="57.6" y="112.5">): 500 kΩ (typ.)</text>
<text x="111.1" y="111.4">function with a 100-kΩ short from any pin to GND or</text>
<text x="20" y="116.7">•</text>
<text x="25" y="116.7">Low power consumption:</text>
<text x="111.1" y="115.7">power. When the timing pin (RT) is affected by high</text>
<text x="111.1" y="119.9">humidity, timing is expected to stay within +/–20%.</text>
<text x="25" y="121.5">–</text>
<text x="25" y="125.7">–</text>
<text x="30" y="121.5">ON state (I ): 10 µA (typ.)</text>
<text x="30" y="125.7">OFF state (I</text>
<text x="52.5" y="125.7">): 0.1 µA (typ.)</text>
<text x="111.1" y="126.3">The</text>
<text x="111.1" y="130.5">2.9-mm,</text>
<text x="119.8" y="126.3">TPS22995H-Q1</text>
<text x="126.7" y="130.5">0.5-mm</text>
<text x="141.3" y="130.5">pitch,</text>
<text x="147.6" y="126.3">is</text>
<text x="152.4" y="130.5">6-pin</text>
<text x="152.7" y="126.3">available</text>
<text x="162.9" y="130.5">SOT</text>
<text x="169.3" y="126.3">in</text>
<text x="172.8" y="130.5">package.</text>
<text x="174.7" y="126.3">a</text>
<text x="179.2" y="126.3">2.8-mm</text>
<text x="189.8" y="130.5">The</text>
<text x="193.8" y="126.3">×</text>
<text x="111.1" y="134.7">device is characterized for operation over the free-air</text>
<text x="20" y="138.4">•</text>
<text x="20" y="142.7">•</text>
<text x="111.1" y="139">temperature range of –40°C to +125°C.</text>
<text x="20" y="146.9">•</text>
<text x="136.2" y="145.3">Package Information</text>
<text x="128.3" y="206">Typical Application Diagram</text>
<text x="51.6" y="231.6">Block Diagram</text>
</g>
<g font-size="3.5" fill="#00f">
<text x="25" y="138.4">Infotainment</text>
<text x="25" y="142.7">Cluster</text>
<text x="25" y="146.9">ADAS</text>
</g>
<text font-size="3.2" fill="#00f" x="174.3" y="21.1">TPS22995H-Q1</text>
<g font-size="2.8">
<text x="114.9" y="149.7">PART NUMBER</text>
<text x="145.3" y="149.7">PACKAGE</text>
<text x="169.5" y="149.7">BODY SIZE (NOM)</text>
<text x="111.9" y="155.1">TPS22995H-Q1</text>
<text x="140.2" y="155.1">SOT-23 (DDC, 6)</text>
<text x="168.4" y="155.1">2.80 mm × 2.90 mm</text>
<text x="111.1" y="162.3">(1)</text>
<text x="118.6" y="162.3">For all available packages, see the orderable addendum at</text>
<text x="118.6" y="165.7">the end of the data sheet.</text>
<text x="27.9" y="265.5">An IMPORTANT NOTICE at the end of this data sheet addresses availability, warranty, changes, use in safety-critical applications,</text>
<text x="27.9" y="268.9">intellectual property matters and other important disclaimers. PRODUCTION DATA.</text>
</g>
<g font-size="2.6">
<text x="93.4" y="53.4">A</text>
<text x="75.4" y="57.6">IN</text>
<text x="59.9" y="61.9">BIAS</text>
<text x="52.2" y="70.3">ON</text>
<text x="66" y="104.7">PD,ON</text>
<text x="48.2" y="109">ON</text>
<text x="49.2" y="113.2">PD,ON</text>
<text x="47.1" y="122.2">Q</text>
<text x="48.8" y="126.4">SD</text>
</g>
<text font-size="2.5" x="134.4" y="24.3">SLVSGT2A – JUNE 2022 – REVISED DECEMBER 2022</text>
<text font-size="2.3" x="175.6" y="191.9">R</text>
<text font-size="2.1" fill="#00f" x="159.2" y="148.8">(1)</text>
<g font-size="2">
<text x="144.3" y="171.7">TPS22995H-Q1</text>
<text x="108.6" y="179.4">Power Supply</text>
<text x="138" y="178.4">VIN</text>
<text x="160.4" y="178.1">VOUT</text>
<text x="186.8" y="179.4">Load</text>
<text x="137.5" y="187.3">VBIAS</text>
<text x="162.8" y="187.4">RT</text>
<text x="113.7" y="196.3">OFF</text>
<text x="127.5" y="192.4">ON</text>
<text x="137.5" y="194.9">ON</text>
<text x="161.9" y="195.6">GND</text>
</g>
<g font-size="1.7">
<text x="26.7" y="174.9">VIN</text>
<text x="101.2" y="174.9">VOUT</text>
<text x="24.6" y="181.7">VBIAS</text>
<text x="61.5" y="180.7">Charge</text>
<text x="62" y="182.7">Pump</text>
<text x="47" y="190.7">Shutdown</text>
<text x="47.7" y="188.7">Thermal</text>
<text x="27" y="202.1">ON</text>
<text x="46" y="202.1">Control Logic</text>
<text x="60.9" y="202.1">Driver</text>
<text x="36.3" y="209.4">Smart</text>
<text x="36.3" y="213.5">Down</text>
<text x="37.1" y="211.4">Pull</text>
<text x="27.9" y="219.9">RT</text>
<text x="83.6" y="227.3">GND</text>
</g>
<text font-size="1.5" x="177.3" y="192.2">RT</text>
</svg>
